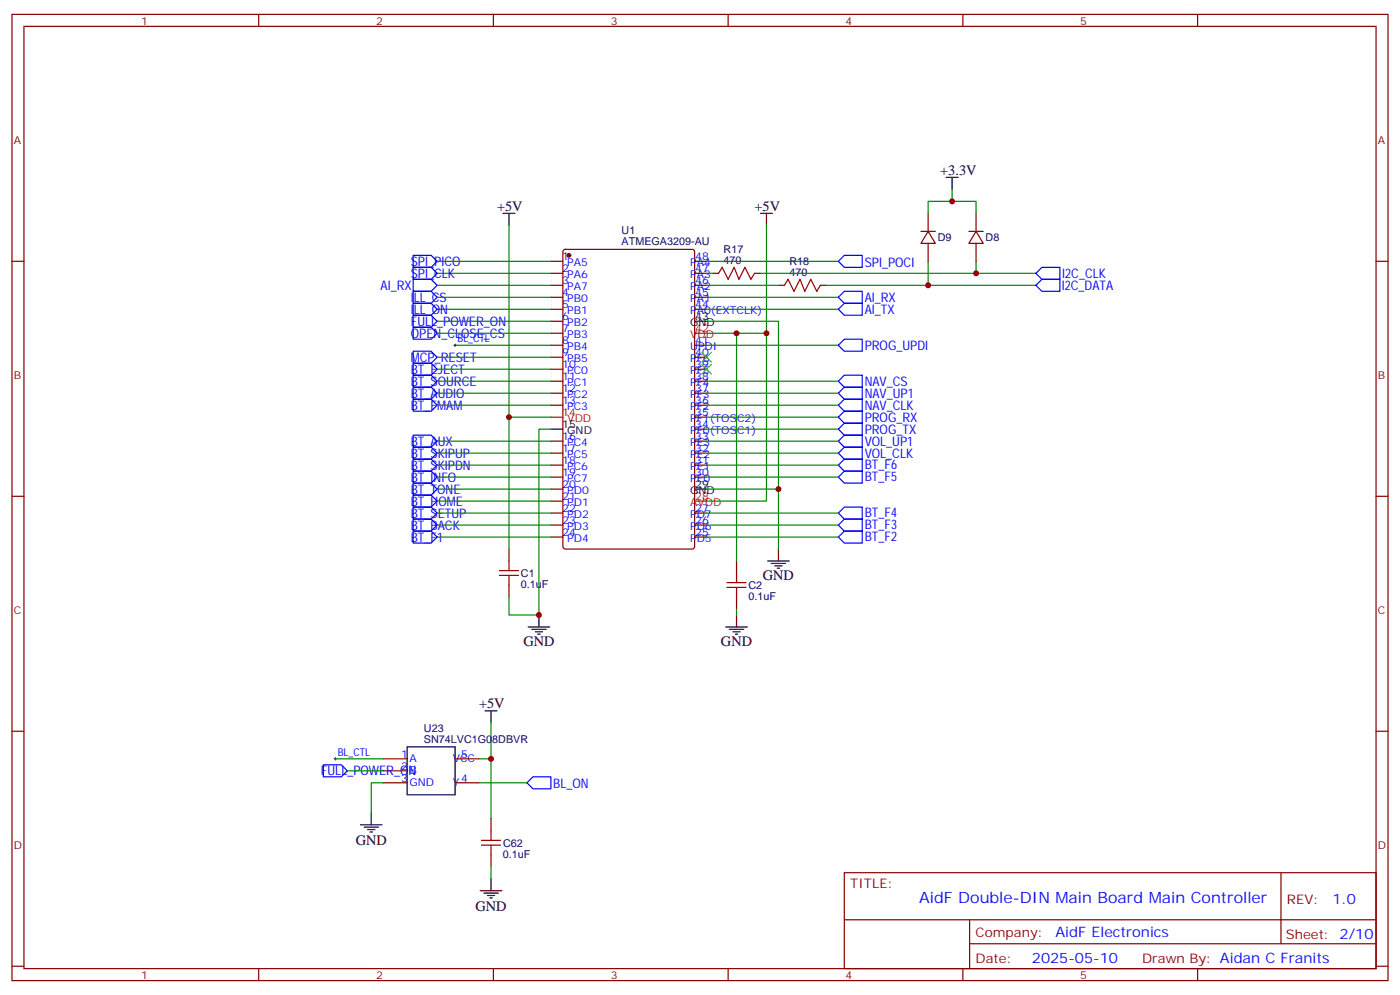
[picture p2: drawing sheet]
<svg xmlns="http://www.w3.org/2000/svg" width="412mm" height="293mm" viewBox="0 0 412 293" stroke-linecap="round" stroke-linejoin="round" font-family="sans-serif">
<g fill="none" stroke="#870000" stroke-width=".35">
<path d="M3.5 4.2h405.4v284.4h-405.4zM7.1 7.8h398.2v277.2h-398.2zM76.2 4.2v3.6M145.3 4.2v3.6M214.5 4.2v3.6M283.6 4.2v3.6M352.8 4.2v3.6M3.5 76.9h3.6M162.3 76.9h3.5M166 73.6l.5-.2h37.4l.7 .4v87.1l-.5 .6-37.6 .1-.6-.5-.1-87zM204.6 76.9h3.5M271.3 68.1h4.2"/>
<path d="M273.4 68.1l2.1 3.5h-4.2zM273.4 62.8v5.3M273.4 71.6v5.3M285.4 68.1h4.2M287.5 68.1l2.1 3.5h-4.2zM287.5 62.8v5.3M287.5 71.6v5.3M405.3 76.9h3.6M162.3 80.4h3.5M162.3 84h3.5M162.3 87.5h3.5M162.3 91h3.5"/>
<path d="M162.3 94.5h3.5M162.3 98.1h3.5M204.6 80.4h3.5M204.6 84h3.5M204.6 87.5h3.5M204.6 91h3.5M209.9 80.4h1.8M222.2 80.4h1.8M229.3 84h1.8M241.7 84h1.7M162.3 101.6h3.5M162.3 105.1h3.5"/>
<path d="M162.3 108.7h3.5M162.3 112.2h3.5M162.3 115.7h3.5M162.3 119.2h3.5M204.6 101.6h3.5M204.6 105.1h3.5M204.6 108.7h3.5M204.6 112.2h3.5M204.6 115.7h3.5M204.6 119.2h3.5M162.3 129.8h3.5M162.3 133.3h3.5"/>
<path d="M162.3 136.9h3.5M204.6 129.8h3.5M204.6 133.3h3.5M204.6 136.9h3.5M204.6 126.3h3.5M204.6 122.8h3.5M3.5 146.1h3.6M162.3 140.4h3.5M162.3 143.9h3.5M162.3 147.5h3.5M162.3 151h3.5M162.3 154.5h3.5"/>
<path d="M162.3 158h3.5M204.6 140.4h3.5M204.6 151h3.5M204.6 154.5h3.5M204.6 158h3.5M405.3 146.1h3.6M149.9 161.6v3.5M149.9 172.2v3.5M217 165.1v3.5M217 175.7v3.5M3.5 215.2h3.6M405.3 215.2h3.6"/>
<path d="M112.9 223.3h7M112.9 226.8h7M112.9 230.4h7M134.1 223.3h7M134.1 230.4h7M144.6 240.9v3.6M144.6 251.5v3.6M248.7 256.8h156.6v28.2h-156.6zM377.3 256.8v20.9M248.7 270.7h156.5M285.6 277.7h119.6M285.6 270.7v14.1"/>
<path d="M3.5 284.3h3.6M76.2 285v3.6M145.3 285v3.6M214.5 285v3.6M283.6 285v3.6M352.8 285v3.6M405.3 284.3h3.6"/>
</g>
<circle cx="167.6" cy="75.1" r=".53" fill="#870000" stroke="#870000" stroke-width=".35"/>
<path d="M204.6 98.1h3.5M162.3 122.8h3.5M204.6 147.5h3.5" fill="none" stroke="#f00" stroke-width=".35"/>
<g fill="none" stroke="#000" stroke-width=".35">
<path d="M278.7 52.2h3.5M280.5 52.2v3.5M148.2 62.8h3.5M149.9 62.8v3.5M224 62.8h3.5M225.8 62.8v3.5M204.6 94.5h3.5M162.3 126.3h3.5M204.6 143.9h3.5M226.1 165.1h6.4M227.2 165.8h4.2M228.2 166.5h2.2"/>
<path d="M229 167.2h.7M229.3 161.6v3.5M155.6 184.5h6.3M156.6 185.2h4.3M157.7 185.9h2.1M158.4 186.6h.7M158.7 181v3.5M213.8 184.5h6.3M214.8 185.2h4.3M215.9 185.9h2.1M216.6 186.6h.7M217 181v3.5"/>
<path d="M119.9 219.8h14.2v14.1h-14.2zM142.9 209.2h3.5M144.6 209.2v3.5M109.4 239.2v3.5M106.2 242.7h6.3M107.2 243.4h4.3M108.3 244.1h2.1M109 244.8h.7M144.6 258.6v3.5M141.5 262.1h6.3M142.5 262.8h4.3M143.6 263.5h2.1"/>
<path d="M144.3 264.2h.7"/>
</g>
<g fill="none" stroke="#008700" stroke-width=".35">
<path d="M280.5 55.7v3.6h-7.1v3.5M280.5 59.3h7v3.5M128.8 76.9h33.5M149.9 66.3v56.5h12.4M208.1 76.9h38.8M225.8 66.3v31.8h-17.7M273.4 76.9v7.1M287.5 76.9v3.5M128.8 91h33.5M128.8 87.5h33.5M128.8 80.4h33.5M128.8 84h33.5"/>
<path d="M128.8 94.5h33.5M128.8 98.1h33.5M208.1 94.5h21.2v67.1M208.1 91h38.8M208.1 87.5h38.8M208.1 80.4h1.8M208.1 84h21.2M217 98.1v67M224 80.4h81.2M225.8 98.1v49.4h-17.7M243.4 84h61.8M128.8 108.7h33.5"/>
<path d="M128.8 112.2h33.5M128.8 115.7h33.5M128.8 119.2h33.5M128.8 105.1h33.5M134.1 101.6h28.2M208.1 101.6h38.8M208.1 112.2h38.8M208.1 115.7h38.8M208.1 119.2h38.8M128.8 129.8h33.5M128.8 133.3h33.5M128.8 136.9h33.5"/>
<path d="M149.9 122.8v38.8M162.3 126.3h-3.6v54.7h-8.8v-5.3M208.1 126.3h38.8M208.1 122.8h38.8M208.1 129.8h38.8M208.1 133.3h38.8M208.1 136.9h38.8M128.8 143.9h33.5M128.8 140.4h33.5M128.8 147.5h33.5M128.8 151h33.5M128.8 154.5h33.5"/>
<path d="M128.8 158h33.5M208.1 143.9h21.2M208.1 140.4h38.8M208.1 151h38.8M208.1 154.5h38.8M208.1 158h38.8M217 179.2v1.8M144.6 212.7v10.6h-3.5M98.8 223.3h14.1M102.3 226.8h10.6M112.9 230.4h-3.5v8.8M141.1 230.4h14.1"/>
<path d="M144.6 223.3v17.6M144.6 255.1v3.5"/>
</g>
<g fill="none" stroke="#a10000" stroke-width=".35">
<path d="M211.7 80.4l1-1.7 1.8 3.5 1.8-3.5 1.4 3.5 1.7-3.5 1.8 3.5 1-1.8M231.1 84l1-1.8 1.8 3.5 1.8-3.5 1.4 3.5 1.7-3.5 1.8 3.5 1.1-1.7M147.1 169.3h5.7M147.1 167.9h5.7M149.9 165.1v2.8M149.9 169.3v2.9M214.1 172.9h5.7M214.1 171.4h5.7M217 168.6v2.8M217 172.9v2.8M141.8 248.7h5.7M141.8 247.3h5.7"/>
<path d="M144.6 244.5v2.8M144.6 248.7v2.8"/>
</g>
<g fill="none" stroke="#00f" stroke-width=".35">
<path d="M121.7 75.1h5.3l1.8 1.8-1.8 1.8h-5.3zM121.7 78.7h5.3l1.8 1.7-1.8 1.8h-5.3zM248.7 75.1h5.3v3.6h-5.3l-1.8-1.8zM306.9 78.7h5.3v3.5h-5.3l-1.7-1.8zM121.7 82.2h5.3l1.8 1.8-1.8 1.7h-5.3zM121.7 85.7h5.3l1.8 1.8-1.8 1.8h-5.3zM121.7 89.3h5.3l1.8 1.7-1.8 1.8h-5.3zM121.7 92.8h5.3l1.8 1.7-1.8 1.8h-5.3zM121.7 96.3h5.3l1.8 1.8-1.8 1.7h-5.3zM248.7 85.7h5.3v3.6h-5.3l-1.8-1.8zM248.7 89.3h5.3v3.5h-5.3l-1.8-1.8zM248.7 99.8h5.3v3.6h-5.3l-1.8-1.8z"/>
<path d="M306.9 82.2h5.3v3.5h-5.3l-1.7-1.7zM121.7 106.9h5.3l1.8 1.8-1.8 1.7h-5.3zM121.7 110.4h5.3l1.8 1.8-1.8 1.7h-5.3zM121.7 113.9h5.3l1.8 1.8-1.8 1.8h-5.3zM121.7 117.5h5.3l1.8 1.7-1.8 1.8h-5.3zM121.7 103.4h5.3l1.8 1.7-1.8 1.8h-5.3zM246.9 119.2l1.8-1.7h5.3v3.5h-5.3zM246.9 115.7l1.8-1.8h5.3v3.6h-5.3zM246.9 112.2l1.8-1.8h5.3v3.5h-5.3zM121.7 128.1h5.3l1.8 1.7-1.8 1.8h-5.3zM121.7 131.6h5.3l1.8 1.7-1.8 1.8h-5.3zM121.7 135.1h5.3l1.8 1.8-1.8 1.7h-5.3z"/>
<path d="M121.7 138.6h5.3l1.8 1.8-1.8 1.8h-5.3zM246.9 136.9l1.8-1.8h5.3v3.5h-5.3zM246.9 133.3l1.8-1.7h5.3v3.5h-5.3zM246.9 129.8l1.8-1.7h5.3v3.5h-5.3zM248.7 124.5h5.3v3.6h-5.3l-1.8-1.8zM248.7 121h5.3v3.5h-5.3l-1.8-1.7zM121.7 156.3h5.3l1.8 1.7-1.8 1.8h-5.3zM121.7 142.2h5.3l1.8 1.7-1.8 1.8h-5.3zM121.7 145.7h5.3l1.8 1.8-1.8 1.7h-5.3zM121.7 149.2h5.3l1.8 1.8-1.8 1.8h-5.3zM121.7 152.8h5.3l1.8 1.7-1.8 1.8h-5.3zM246.9 158l1.8-1.7h5.3v3.5h-5.3z"/>
<path d="M246.9 154.5l1.8-1.7h5.3v3.5h-5.3zM246.9 151l1.8-1.8h5.3v3.6h-5.3zM246.9 140.4l1.8-1.8h5.3v3.6h-5.3zM95.2 225.1h5.3l1.8 1.7-1.8 1.8h-5.3zM155.2 230.4l1.8-1.8h5.3v3.5h-5.3z"/>
</g>
<path d="M206.7 103.7l2.8 2.8M206.7 107.2l2.8 2.9M209.5 103.7l-2.8 2.8M209.5 107.2l-2.8 2.9" fill="none" stroke="#3c3" stroke-width=".35"/>
<path d="M133.7 101.6h.7M134.1 101.2v.8M98.4 223.3h.7M98.8 223v.7" fill="none" stroke="#000" stroke-width=".29"/>
<g fill="#c00">
<circle cx="225.8" cy="98.1" r=".88"/>
<circle cx="229.3" cy="143.9" r=".88"/>
<circle cx="158.8" cy="181" r=".88"/>
<circle cx="149.9" cy="122.8" r=".88"/>
<circle cx="217" cy="98.1" r=".88"/>
<circle cx="273.4" cy="84" r=".88"/>
<circle cx="287.5" cy="80.4" r=".88"/>
<circle cx="280.5" cy="59.3" r=".88"/>
<circle cx="144.6" cy="223.3" r=".88"/>
</g>
<text font-size="4.6" fill="#00f" x="270.8" y="265.8">AidF Double-DIN Main Board Main Controller</text>
<g font-size="4.2">
<text x="276.9" y="51.5">+3.3V</text>
<text x="146.4" y="62.1">+5V</text>
<text x="222.2" y="62.1">+5V</text>
<text x="224.7" y="170.7">GND</text>
<text x="154.2" y="190.1">GND</text>
<text x="212.4" y="190.1">GND</text>
<text x="141.1" y="208.5">+5V</text>
<text x="104.8" y="248.8">GND</text>
<text x="140.1" y="268.2">GND</text>
</g>
<g font-size="4.2" fill="#00f">
<text x="392.5" y="266.1">1.0</text>
<text x="310.9" y="275.6">AidF Electronics</text>
<text x="304" y="283.4">2025-05-10</text>
</g>
<g font-size="3.9" fill="#00f">
<text x="121" y="78.2">SPI_PICO</text>
<text x="121" y="81.7">SPI_CLK</text>
<text x="254.7" y="78.5">SPI_POCI</text>
<text x="312.9" y="81.9">I2C_CLK</text>
<text x="112.1" y="85.3">AI_RX</text>
<text x="121" y="88.8">ILL_CS</text>
<text x="254.7" y="88.8">AI_RX</text>
<text x="312.8" y="85.5">I2C_DATA</text>
<text x="121" y="92.4">ILL_ON</text>
<text x="121" y="95.9">FULL_POWER_ON</text>
<text x="254.7" y="92.3">AI_TX</text>
<text x="121" y="99.4">OPEN_CLOSE_CS</text>
<text x="121" y="106.5">MCP_RESET</text>
<text x="254.7" y="102.9">PROG_UPDI</text>
<text x="121" y="109.9">BT_EJECT</text>
<text x="121" y="113.5">BT_SOURCE</text>
<text x="254.7" y="113.5">NAV_CS</text>
<text x="121" y="117">BT_AUDIO</text>
<text x="254.7" y="117">NAV_UP1</text>
<text x="121" y="120.6">BT_FMAM</text>
<text x="254.7" y="124">PROG_RX</text>
<text x="254.7" y="120.5">NAV_CLK</text>
<text x="121" y="131.1">BT_AUX</text>
<text x="254.7" y="127.6">PROG_TX</text>
<text x="254.7" y="131.2">VOL_UP1</text>
<text x="121" y="134.7">BT_SKIPUP</text>
<text x="254.7" y="134.7">VOL_CLK</text>
<text x="121" y="138.2">BT_SKIPDN</text>
<text x="121" y="141.7">BT_INFO</text>
<text x="254.7" y="141.6">BT_F5</text>
<text x="254.7" y="138.2">BT_F6</text>
<text x="121" y="145.3">BT_TONE</text>
<text x="121" y="148.8">BT_HOME</text>
<text x="121" y="152.3">BT_SETUP</text>
<text x="121" y="155.9">BT_BACK</text>
<text x="254.7" y="155.8">BT_F3</text>
<text x="254.7" y="152.3">BT_F4</text>
<text x="121" y="159.4">BT_F1</text>
<text x="254.7" y="159.3">BT_F2</text>
<text x="94.5" y="228.1">FULL_POWER_ON</text>
<text x="163" y="231.9">BL_ON</text>
</g>
<g font-size="3.9" fill="#800">
<text x="250.5" y="261.4">TITLE:</text>
<text x="379.1" y="266.1">REV:</text>
<text x="287.4" y="275.6">Company:</text>
<text x="378.7" y="276.2">Sheet: 2/10</text>
<text x="287.4" y="283.3">Date:</text>
<text x="336.4" y="283.4">Drawn By: Aidan C Franits</text>
</g>
<g font-size="3.2" fill="#800">
<text x="41.6" y="7.2">1</text>
<text x="110.8" y="7.2">2</text>
<text x="179.9" y="7.2">3</text>
<text x="249.1" y="7.2">4</text>
<text x="318.2" y="7.2">5</text>
<text x="4.1" y="42.3">A</text>
<text x="405.9" y="42.3">A</text>
<text x="4.1" y="111.5">B</text>
<text x="405.9" y="111.5">B</text>
<text x="4.1" y="180.6">C</text>
<text x="405.9" y="180.6">C</text>
<text x="4.1" y="249.8">D</text>
<text x="405.9" y="249.8">D</text>
<text x="41.6" y="288">1</text>
<text x="110.8" y="288">2</text>
<text x="179.9" y="288">3</text>
<text x="249.1" y="288">4</text>
<text x="318.2" y="288">5</text>
</g>
<g font-size="3.2" fill="#000080">
<text x="183.1" y="68.9">U1</text>
<text x="276.2" y="71">D9</text>
<text x="290.3" y="71">D8</text>
<text x="183.1" y="72.2">ATMEGA3209-AU</text>
<text x="213.1" y="77.6">470</text>
<text x="213.1" y="74.4">R17</text>
<text x="232.5" y="77.9">R18</text>
<text x="232.5" y="81.1">470</text>
<text x="153.5" y="173">0.1uF</text>
<text x="153.5" y="169.8">C1</text>
<text x="220.5" y="173.3">C2</text>
<text x="220.5" y="176.5">0.1uF</text>
<text x="124.9" y="215.3">U23</text>
<text x="124.9" y="218.6">SN74LVC1G08DBVR</text>
<text x="148.2" y="249.1">C62</text>
<text x="148.2" y="252.4">0.1uF</text>
</g>
<g font-size="3.2" fill="#00f">
<text x="165.6" y="76.6">1</text>
<text x="204.8" y="76.6">48</text>
<text x="165.6" y="80.1">2</text>
<text x="165.6" y="83.6">3</text>
<text x="167.1" y="78.3">PA5</text>
<text x="167.1" y="81.8">PA6</text>
<text x="203.3" y="81.8">PA3</text>
<text x="203.3" y="78.3">PA4</text>
<text x="204.8" y="83.6">46</text>
<text x="204.8" y="80.1">47</text>
<text x="165.6" y="87.1">4</text>
<text x="167.1" y="85.4">PA7</text>
<text x="167.1" y="88.9">PB0</text>
<text x="203.3" y="88.9">PA1</text>
<text x="203.3" y="85.4">PA2</text>
<text x="204.8" y="87.1">45</text>
<text x="165.6" y="90.7">5</text>
<text x="165.6" y="94.2">6</text>
<text x="167.1" y="92.4">PB1</text>
<text x="167.1" y="96">PB2</text>
<text x="203.3" y="92.4">PA0(EXTCLK)</text>
<text x="204.8" y="90.7">44</text>
<text x="134.8" y="100.7">BL_CTL</text>
<text x="165.6" y="97.7">7</text>
<text x="165.6" y="101.2">8</text>
<text x="167.1" y="99.5">PB3</text>
<text x="204.8" y="101.2">41</text>
<text x="165.6" y="104.8">9</text>
<text x="167.1" y="103">PB4</text>
<text x="167.1" y="106.5">PB5</text>
<text x="203.3" y="106.5">PF6</text>
<text x="203.3" y="103">UPDI</text>
<text x="204.8" y="104.8">40</text>
<text x="165.6" y="108.3">10</text>
<text x="165.6" y="111.8">11</text>
<text x="167.1" y="110.1">PC0</text>
<text x="167.1" y="113.6">PC1</text>
<text x="203.3" y="113.6">PF4</text>
<text x="203.3" y="110.1">PF5</text>
<text x="204.8" y="111.8">38</text>
<text x="204.8" y="108.3">39</text>
<text x="165.6" y="115.4">12</text>
<text x="165.6" y="118.9">13</text>
<text x="167.1" y="117.1">PC2</text>
<text x="203.3" y="117.1">PF3</text>
<text x="204.8" y="118.9">36</text>
<text x="204.8" y="115.4">37</text>
<text x="167.1" y="120.7">PC3</text>
<text x="203.3" y="124.2">PF1(TOSC2)</text>
<text x="203.3" y="120.7">PF2</text>
<text x="204.8" y="125.9">34</text>
<text x="204.8" y="122.4">35</text>
<text x="165.6" y="129.5">16</text>
<text x="167.1" y="131.2">PC4</text>
<text x="203.3" y="131.2">PE3</text>
<text x="203.3" y="127.7">PF0(TOSC1)</text>
<text x="204.8" y="129.5">33</text>
<text x="165.6" y="133">17</text>
<text x="165.6" y="136.5">18</text>
<text x="167.1" y="134.8">PC5</text>
<text x="203.3" y="134.8">PE2</text>
<text x="204.8" y="136.5">31</text>
<text x="204.8" y="133">32</text>
<text x="165.6" y="140.1">19</text>
<text x="165.6" y="143.6">20</text>
<text x="167.1" y="138.3">PC6</text>
<text x="167.1" y="141.8">PC7</text>
<text x="203.3" y="141.8">PE0</text>
<text x="203.3" y="138.3">PE1</text>
<text x="204.8" y="140.1">30</text>
<text x="165.6" y="147.1">21</text>
<text x="167.1" y="145.3">PD0</text>
<text x="167.1" y="148.9">PD1</text>
<text x="165.6" y="150.6">22</text>
<text x="165.6" y="154.2">23</text>
<text x="167.1" y="152.4">PD2</text>
<text x="167.1" y="155.9">PD3</text>
<text x="203.3" y="155.9">PD6</text>
<text x="203.3" y="152.4">PD7</text>
<text x="204.8" y="154.2">26</text>
<text x="204.8" y="150.6">27</text>
<text x="165.6" y="157.7">24</text>
<text x="167.1" y="159.5">PD4</text>
<text x="203.3" y="159.5">PD5</text>
<text x="204.8" y="157.7">25</text>
<text x="99.5" y="222.4">BL_CTL</text>
<text x="118.2" y="223">1</text>
<text x="118.2" y="226.5">2</text>
<text x="120.6" y="224.4">A</text>
<text x="120.6" y="227.9">B</text>
<text x="133.3" y="224.4">VCC</text>
<text x="135.8" y="223">5</text>
<text x="118.2" y="230">3</text>
<text x="120.6" y="231.4">GND</text>
<text x="133.3" y="231.4">Y</text>
<text x="135.8" y="230">4</text>
</g>
<g font-size="3.2">
<text x="203.3" y="96">GND</text>
<text x="204.8" y="94.2">43</text>
<text x="165.6" y="125.9">15</text>
<text x="167.1" y="127.7">GND</text>
<text x="204.8" y="143.6">29</text>
<text x="203.3" y="145.3">GND</text>
</g>
<g font-size="3.2" fill="#f00">
<text x="203.3" y="99.5">VDD</text>
<text x="204.8" y="97.7">42</text>
<text x="165.6" y="122.4">14</text>
<text x="167.1" y="124.2">VDD</text>
<text x="203.3" y="148.9">AVDD</text>
<text x="204.8" y="147.1">28</text>
</g>
</svg>
